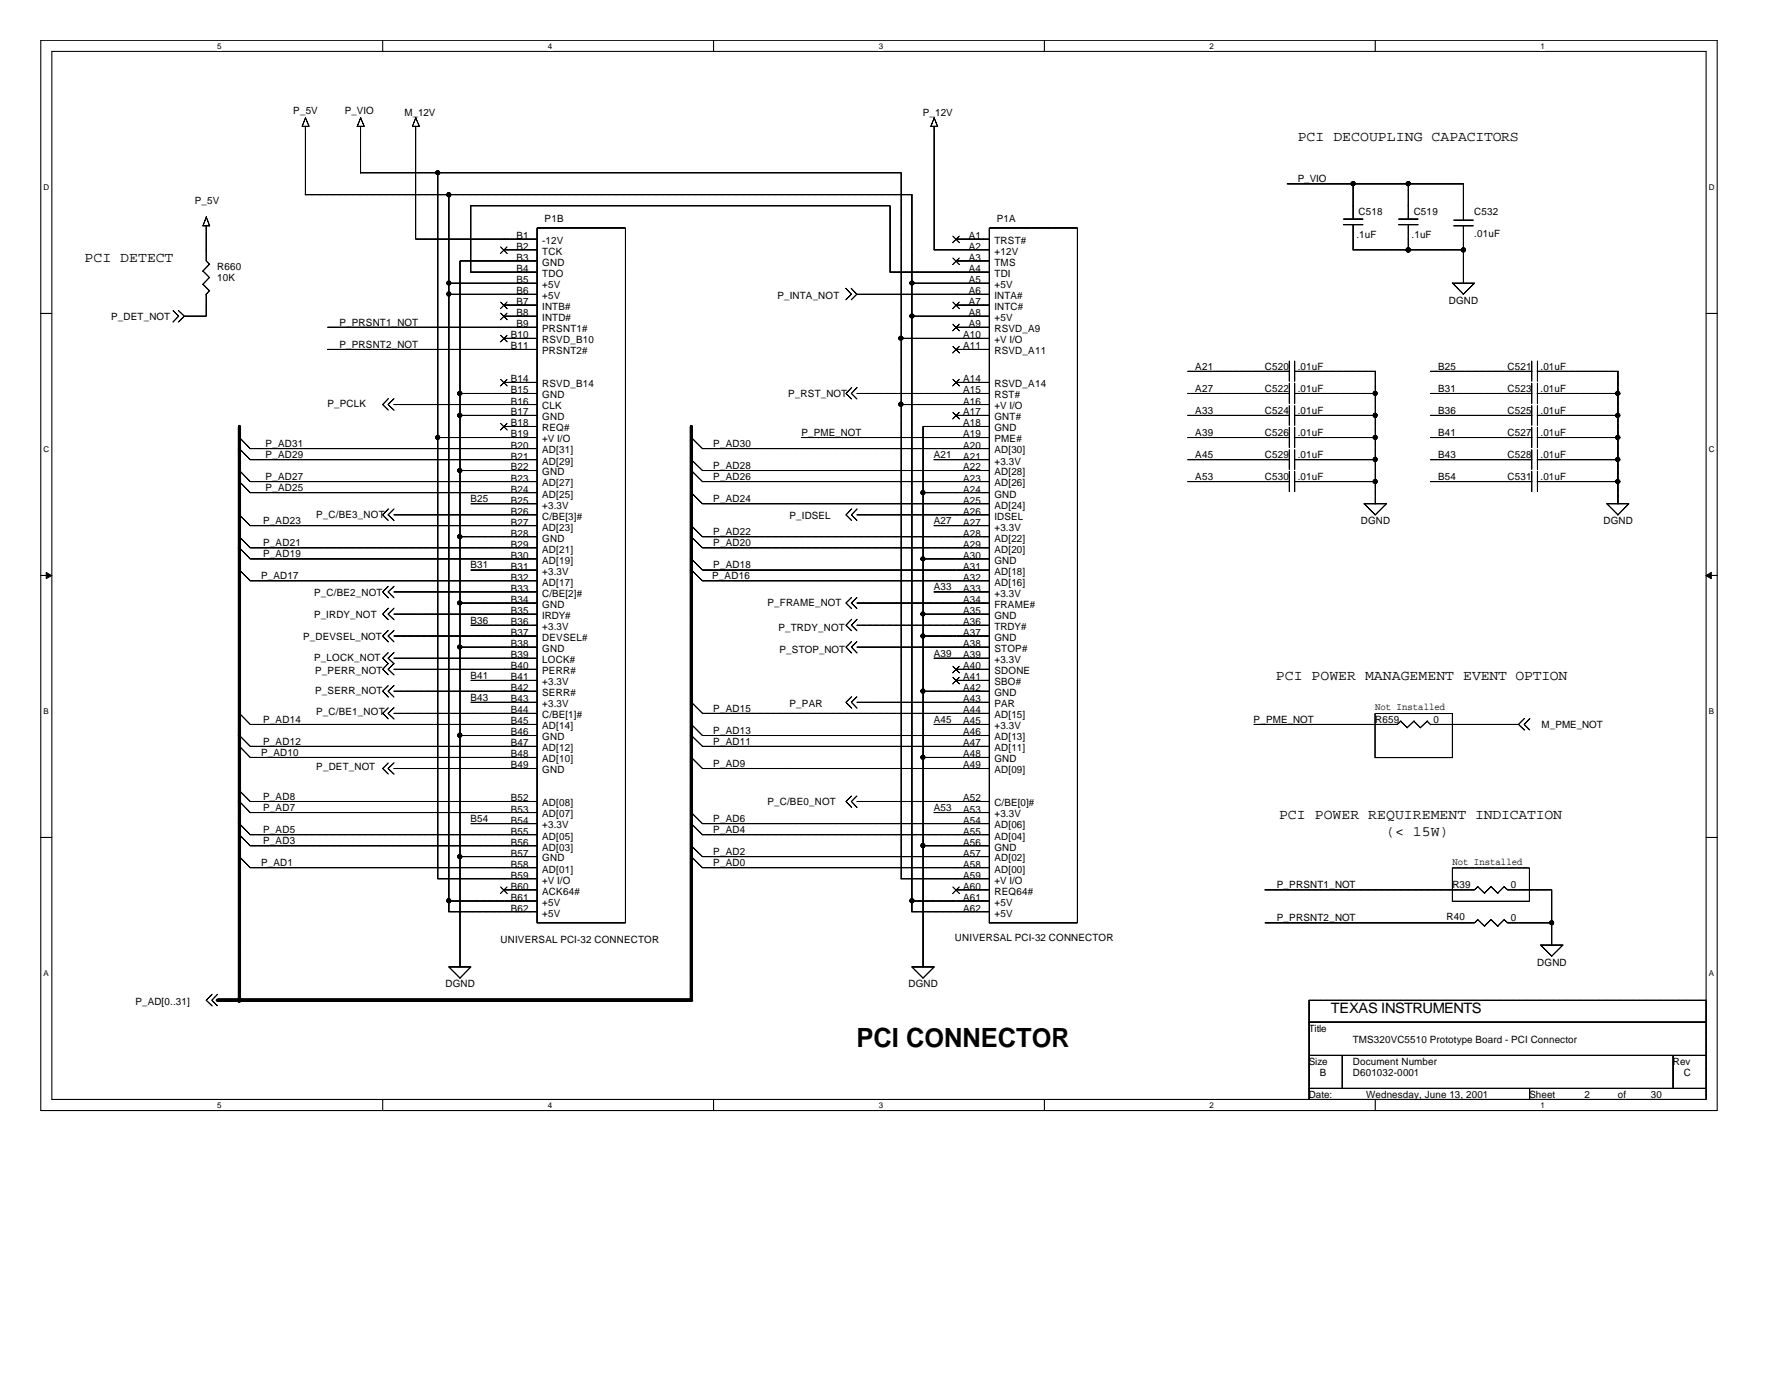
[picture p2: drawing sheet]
<svg xmlns="http://www.w3.org/2000/svg" width="279mm" height="216mm" viewBox="0 0 279 216" stroke-linecap="round" stroke-linejoin="round" font-family="sans-serif">
<path d="M6.4 6.3h262.5v167.6h-262.5zM8.1 8.1h259.1v164h-259.1z" fill="none" stroke="#000" stroke-width=".17"/>
<g fill="#fff">
<path d="M34 6.6h.7v1.4h-.7z"/>
<path d="M34 172.4h.7v1.4h-.7z"/>
</g>
<path d="M59.9 6.3v1.8M59.9 172.1v1.8" fill="none" stroke="#000" stroke-width=".17"/>
<g fill="#fff">
<path d="M85.8 6.6h.7v1.4h-.7z"/>
<path d="M85.8 172.4h.7v1.4h-.7z"/>
</g>
<path d="M111.8 6.3v1.8M111.8 172.1v1.8" fill="none" stroke="#000" stroke-width=".17"/>
<g fill="#fff">
<path d="M137.6 6.6h.7v1.4h-.7z"/>
<path d="M137.6 172.4h.7v1.4h-.7z"/>
</g>
<path d="M163.6 6.3v1.8M163.6 172.1v1.8" fill="none" stroke="#000" stroke-width=".17"/>
<g fill="#fff">
<path d="M189.4 6.6h.7v1.4h-.7z"/>
<path d="M189.4 172.4h.7v1.4h-.7z"/>
</g>
<path d="M215.4 6.3v1.8M215.4 172.1v1.8" fill="none" stroke="#000" stroke-width=".17"/>
<g fill="#fff">
<path d="M241.3 6.6h.6v1.4h-.6z"/>
<path d="M241.3 172.4h.6v1.4h-.6z"/>
<path d="M6.8 28.6h.9v1.4h-.9z"/>
<path d="M267.6 28.6h.9v1.4h-.9z"/>
<path d="M6.8 69.6h.9v1.4h-.9z"/>
<path d="M267.6 69.6h.9v1.4h-.9z"/>
</g>
<path d="M6.4 49.1h1.7M267.2 49.1h1.7" fill="none" stroke="#000" stroke-width=".17"/>
<g fill="#fff">
<path d="M6.8 110.6h.8v1.4h-.8z"/>
<path d="M267.6 110.6h.8v1.4h-.8z"/>
</g>
<path d="M6.4 90.1h1.7M267.2 90.1h1.7" fill="none" stroke="#000" stroke-width=".17"/>
<g fill="#000" stroke="#000" stroke-width=".16">
<path d="M7.2 89.6l.9 .5-.9 .5z" fill-rule="evenodd"/>
<path d="M267.2 90.1l.8-.5v1z" fill-rule="evenodd"/>
</g>
<g fill="#fff">
<path d="M6.8 151.6h.8v1.4h-.8z"/>
<path d="M267.6 151.6h.8v1.4h-.8z"/>
</g>
<g fill="none" stroke="#000" stroke-width=".17">
<path d="M47.3 19.8h1.1M47.8 19.8v10.7M47.8 18.4l.6 1.4M47.9 18.4l-.6 1.4M55.9 19.8h1.1M56.5 19.8v7.3M56.5 18.4l.6 1.4M56.5 18.4l-.5 1.4M64.6 19.8h1.1M65.1 19.8v17.6h19M65.1 18.4l.6 1.4M65.1 18.4l-.5 1.4"/>
<path d="M145.7 19.8h1.1M146.3 19.8v19.3M146.3 18.4l.5 1.4M146.3 18.4l-.5 1.4M31.7 35.4h1.1M32.3 35.4v5.5l.5 .5M32.3 34l.5 1.4M32.3 33.9l-.5 1.5M47.8 30.5h95M56.5 27.1h84.7M68.6 27v110.6h15.5M70.3 30.4v112.4"/>
<path d="M73.7 32.2h65.7v10.4M73.7 32.2v10.4M78.9 39.1h5.2M84.1 35.7h13.9v108.8h-13.9zM141.1 27.1v110.5M142.8 30.4v112.4M146.3 39.1h8.6M149.8 37.4h5.1M154.9 35.7h13.8v108.8h-13.8zM201.6 28.8h27.6M210.4 35.2h3.1M210.4 34.3h3.1"/>
<path d="M211.9 39.1h17.3M211.9 28.8v5.5M211.9 35.1v4.1M219 35.2h3.2M219 34.3h3.2M220.5 28.8v5.5M220.5 35.1v4.1M227.6 35.4h3.2M227.6 34.5h3.2M229.2 28.8v5.7M229.2 35.3v9.1M27.1 48.6l.9 .9-.9 .9"/>
<path d="M27.9 48.6l1 .9M28.9 49.5l-1 .9M28.9 49.5h3.4M31.8 42.4l1 1.1M31.8 44.5l1 1.1M32.3 46.1v3.4M32.8 41.4l-1.1 1.1M32.8 43.4l-1.1 1.1M32.8 45.5l-.5 .6M51.3 51.2h32.8M51.3 54.7h32.8M70.3 44.3h13.8"/>
<path d="M70.3 46.1h13.8M72 40.9h12.1M72 40.9v110.5M73.7 42.6h10.4M78.9 47.8h5.2M78.9 49.5h5.2M78.9 53h5.2M78.9 59.9h5.2M132.5 45.1l.8 1-.8 .9M133.3 45.1l.9 1M134.2 46.1l-.9 .9M134.2 46.1h20.7"/>
<path d="M139.4 42.6h15.5M141.1 53h13.8M142.8 44.3h12.1M142.8 49.5h12.1M149.8 40.9h5.1M149.8 47.8h5.1M149.8 51.2h5.1M149.8 54.7h5.1M149.8 59.9h5.1M186 58.1h16M201.9 56.5v3.2M201.9 60v3.2"/>
<path d="M202.7 58.1h12.7M202.8 56.5v3.2M202.8 60v3.2M215.4 58.1v20.8M224 58.1h15.9M227.4 44.3l1.8 1.8M227.5 44.3h3.5M230.9 44.3l-1.8 1.8M239.9 56.5v3.2M239.9 60v3.2M240.7 58.1h12.7M240.8 56.5v3.2"/>
<path d="M240.8 60v3.2M253.4 58.1v20.8M37.5 70.2l1.7 1.8h44.9M37.5 73.6l1.7 1.8h44.9M37.5 68.5l1.7 1.7h44.9M37.5 75.4l1.7 1.7h44.9M60.8 62.4l-.9 .9 .9 .9M60.8 79.7l-.9 .9 .9 .9M61.7 63.3h22.4M61.7 62.4l-.9 .9 .9 .9M61.7 79.7l-.9 .9 .9 .9M68.5 68.5h15.6"/>
<path d="M72 65h12.1M72 61.6h12.1M72 73.7h12.1M73.7 78.9h10.4M78.9 66.8h5.2M108.2 68.5l1.8 1.7M108.2 77.1l1.8 1.8M108.2 73.6l1.8 1.8M108.2 71.9l1.8 1.8M110 78.9h44.9M110 75.4h44.9M110 70.2h44.9"/>
<path d="M110 73.7h44.9M125.5 68.5h29.4M133.4 79.7l-.9 .9 .9 .9M133.4 60.7l-.9 .9 .9 .9M134.2 61.6h20.7M134.2 79.7l-.9 .9 .9 .9M134.2 60.7l-.9 .9 .9 .9M141.1 63.3h13.8M144.5 66.8h10.4M144.5 77.1h10.4M144.6 66.8v84.6M146.3 72h8.6"/>
<path d="M149.8 65h5.1M186 65h16M186 68.5h16M186 72h16M186 75.4h16M186 61.6h16M201.9 63.5v3.1M201.9 66.9v3.2M201.9 70.4v3.1M201.9 73.8v3.2M202.7 65h12.7M202.7 68.5h12.7"/>
<path d="M202.7 72h12.7M202.7 75.4h12.7M202.7 61.6h12.7M202.8 63.5v3.1M202.8 66.9v3.2M202.8 70.4v3.1M202.8 73.8v3.2M213.6 78.8l1.8 1.8M213.6 78.9h3.6M217.1 78.9l-1.8 1.8M224 65h15.9M224 68.5h15.9"/>
<path d="M224 72h15.9M224 75.4h15.9M224 61.6h15.9M239.9 63.5v3.1M239.9 66.9v3.2M239.9 70.4v3.1M239.9 73.8v3.2M240.7 65h12.7M240.7 68.5h12.7M240.7 72h12.7M240.7 75.4h12.7M240.7 61.6h12.7"/>
<path d="M240.8 63.5v3.1M240.8 66.9v3.2M240.8 70.4v3.1M240.8 73.8v3.2M251.6 78.8l1.8 1.8M251.7 78.9h3.4M255.1 78.9l-1.7 1.8M37.5 80.6l1.7 1.7h44.9M37.5 84l1.7 1.8h44.9M37.5 85.7l1.7 1.8h44.9M37.5 89.2l1.7 1.7h44.9M60.8 91.8l-.9 .9 .9 .9"/>
<path d="M60.8 95.2l-.9 .9 .9 .9M60.8 98.7l-.9 .9 .9 .9M61.7 80.6h22.4M61.7 92.7h22.4M61.7 96.1h22.4M61.7 99.6h22.4M61.7 91.8l-.9 .9 .9 .9M61.7 95.2l-.9 .9 .9 .9M61.7 98.7l-.9 .9 .9 .9M72 84h12.1M72 94.4h12.1M73.7 89.2h10.4"/>
<path d="M73.7 97.9h10.4M108.2 82.3l1.8 1.7M108.2 89.2l1.8 1.7M108.2 87.5l1.8 1.7M108.2 84l1.8 1.8M110 84h44.9M110 85.8h44.9M110 89.2h44.9M110 90.9h44.9M133.4 97l-.9 .9 .9 .9M133.4 93.5l-.9 .9 .9 .9M134.2 80.6h20.7"/>
<path d="M134.2 94.4h20.7M134.2 97.9h20.7M134.2 97l-.9 .9 .9 .9M134.2 93.5l-.9 .9 .9 .9M144.5 87.5h10.4M144.5 96.1h10.4M144.5 99.6h10.4M146.3 82.3h8.6M146.3 92.7h8.6M37.5 111.6l1.7 1.8h44.9M37.5 115.1l1.7 1.7h44.9M37.5 116.8l1.7 1.8h44.9"/>
<path d="M60.8 110.8l-.9 .9 .9 .9M60.8 102.2l-.9 .8 .9 .9M60.8 107.3l-.9 .9 .9 .9M60.8 103.9l-.9 .9 .9 .9M60.8 119.4l-.9 .9 .9 .9M61.7 103h22.4M61.7 104.8h22.4M61.7 108.2h22.4M61.7 111.7h22.4M61.7 110.8l-.9 .9 .9 .9M61.7 102.2l-.9 .8 .9 .9M61.7 107.3l-.9 .9 .9 .9"/>
<path d="M61.7 103.9l-.9 .9 .9 .9M61.7 119.4l-.9 .9 .9 .9M72 101.3h12.1M72 115.2h12.1M73.7 106.5h10.4M73.7 109.9h10.4M108.2 115.1l1.8 1.7M108.2 118.5l1.8 1.8M108.2 109.9l1.8 1.8M108.2 113.4l1.8 1.8M110 111.7h44.9M110 115.2h44.9"/>
<path d="M110 116.8h44.9M133.4 100.4l-.9 .9 .9 .9M133.4 109.1l-.9 .8 .9 1M134.2 101.3h20.7M134.2 109.9h20.7M134.2 100.4l-.9 .9 .9 .9M134.2 109.1l-.9 .8 .9 1M144.5 108.2h10.4M144.5 118.6h10.4M146.3 113.4h8.6M146.3 103h8.6M149.8 104.8h5.1"/>
<path d="M149.8 106.5h5.1M219.4 112.9l1 1.1M219.4 112.9l-.5 .5h-22.5M221.4 112.9l1.1 1.1M221.5 112.9l-1.1 1M223.5 112.9l.6 .6M223.6 112.9l-1.1 1M224 113.4h13.9M238.8 112.5l-1 .9 1 .9M239.6 112.5l-.9 .9 .9 .9M6.4 131.1h1.7M37.5 123.7l1.7 1.8h44.9"/>
<path d="M37.5 125.4l1.7 1.8h44.9M37.5 128.9l1.7 1.8h44.9M37.5 130.6l1.7 1.8h44.9M37.5 134.1l1.7 1.8h44.9M61.7 120.3h22.4M72 134.1h12.1M73.7 129h10.4M78.9 139.3h5.2M108.2 134.1l1.8 1.8h44.9M108.2 128.9l1.8 1.8M108.2 132.4l1.8 1.7M108.2 127.2l1.8 1.8"/>
<path d="M110 120.3h44.9M110 129h44.9M110 130.7h44.9M110 134.1h44.9M133.4 124.6l-.9 .9 .9 .9M134.2 125.5h20.7M134.2 124.6l-.9 .9 .9 .9M141.1 137.6h13.8M144.5 132.4h10.4M146.3 127.2h8.6M149.8 139.3h5.1M231.4 138.8l1.1 1.1"/>
<path d="M231.5 138.8l-.6 .5h-32.8M233.5 138.8l1.1 1.1M233.5 138.8l-1 1M235.6 138.8l.6 .6M235.6 138.8l-1 1M236.1 139.3h7M243 139.3v8.7M267.2 131.1h1.7M33.2 155.7l-.9 .9 .9 .9M34.1 155.7l-.9 .9 .9 .9M70.3 151.3l1.7 1.8M70.3 141.1h13.8"/>
<path d="M70.3 142.8h13.8M70.3 151.4h3.5M73.7 151.4l-1.7 1.8M142.8 151.3l1.8 1.8M142.8 141.1h12.1M142.8 142.8h12.1M142.8 151.4h3.5M146.3 151.4l-1.8 1.8M205 156.6h62.2v15.5h-62.2zM231.4 144l1.1 1M231.5 143.9l-.6 .6h-32.8M233.5 144l1.1 1"/>
<path d="M233.5 143.9l-1 1.1M235.6 144l.6 .5M235.6 143.9l-1 1.1M236.1 144.5h7M241.3 147.9l1.7 1.8M241.3 148h3.5M244.8 148l-1.8 1.7M205 160h62.2M205 165.2h62.2M205 170.4h62.2M210.2 165.2v5.2M239.6 170.4v1.7"/>
<path d="M262 165.2v5.2"/>
</g>
<g fill="none" stroke="#000" stroke-width=".16">
<path d="M78.4 38.7l1.1 1M79.4 38.7l-1 1M149.2 37l1.1 1M150.2 37l-1 1M78.4 47.3l1.1 1M78.4 49l1.1 1.1M78.4 52.5l1.1 1.1M78.4 59.4l1.1 1.1M79.4 47.3l-1 1M79.4 49l-1 1.1M79.4 52.5l-1 1.1M79.4 59.4l-1 1.1"/>
<path d="M149.2 40.4l1.1 1M149.2 47.3l1.1 1M149.2 50.8l1.1 1M149.2 54.2l1.1 1.1M149.2 59.4l1.1 1.1M150.2 40.4l-1 1M150.2 47.3l-1 1M150.2 50.8l-1 1M150.2 54.2l-1 1.1M150.2 59.4l-1 1.1M78.4 66.3l1.1 1.1M79.4 66.3l-1 1.1"/>
<path d="M149.2 64.6l1.1 1M150.2 64.6l-1 1M149.2 104.3l1.1 1.1M149.2 106l1.1 1.1M150.2 104.3l-1 1.1M150.2 106l-1 1.1M215.3 111.7h12.2v6.9h-12.2zM78.4 138.9l1.1 1M79.4 138.9l-1 1M149.2 138.9l1.1 1M150.2 138.9l-1 1M227.5 135.9h12v5.2h-12z"/>
</g>
<path d="M37.5 66.8v89.8M108.3 66.8v89.8M34 156.6h74.3" fill="none" stroke="#000" stroke-width=".51"/>
<g fill="#000" stroke="#000" stroke-width=".17">
<circle cx="68.5" cy="27" r=".32"/>
<circle cx="70.3" cy="30.5" r=".33"/>
<circle cx="211.9" cy="28.8" r=".33"/>
<circle cx="220.6" cy="39.1" r=".33"/>
<circle cx="220.6" cy="28.8" r=".33"/>
<circle cx="229.2" cy="39.1" r=".33"/>
<circle cx="70.3" cy="46" r=".33"/>
<circle cx="70.3" cy="44.3" r=".32"/>
<circle cx="141.1" cy="52.9" r=".33"/>
<circle cx="142.8" cy="44.3" r=".33"/>
<circle cx="142.8" cy="49.5" r=".33"/>
<circle cx="68.5" cy="68.5" r=".32"/>
<circle cx="72" cy="73.7" r=".33"/>
<circle cx="72" cy="65" r=".33"/>
<circle cx="72" cy="61.6" r=".33"/>
<circle cx="141.1" cy="63.3" r=".33"/>
<circle cx="144.5" cy="77.1" r=".32"/>
<circle cx="215.4" cy="65" r=".33"/>
<circle cx="215.4" cy="71.9" r=".33"/>
<circle cx="215.4" cy="75.4" r=".32"/>
<circle cx="215.4" cy="61.6" r=".32"/>
<circle cx="215.4" cy="68.5" r=".32"/>
<circle cx="253.4" cy="65" r=".33"/>
<circle cx="253.4" cy="71.9" r=".33"/>
<circle cx="253.4" cy="61.6" r=".33"/>
<circle cx="253.4" cy="75.4" r=".33"/>
<circle cx="253.4" cy="68.5" r=".33"/>
<circle cx="72" cy="84" r=".33"/>
<circle cx="72" cy="94.4" r=".33"/>
<circle cx="144.5" cy="99.6" r=".33"/>
<circle cx="144.5" cy="96.1" r=".32"/>
<circle cx="144.5" cy="87.5" r=".32"/>
<circle cx="72" cy="115.1" r=".33"/>
<circle cx="72" cy="101.3" r=".33"/>
<circle cx="144.5" cy="108.2" r=".33"/>
<circle cx="144.5" cy="118.6" r=".32"/>
<circle cx="72" cy="134.1" r=".33"/>
<circle cx="144.5" cy="132.4" r=".33"/>
<circle cx="37.5" cy="156.6" r=".33"/>
<circle cx="70.3" cy="141" r=".33"/>
<circle cx="142.8" cy="141" r=".33"/>
<circle cx="243" cy="144.5" r=".32"/>
</g>
<text font-size="4.1" x="134.2" y="163.9">PCI CONNECTOR</text>
<g font-size="2.2">
<text x="203.2" y="22">PCI DECOUPLING CAPACITORS</text>
<text x="13.3" y="41">PCI DETECT</text>
<text x="199.8" y="106.5">PCI POWER MANAGEMENT EVENT OPTION</text>
<text x="200.3" y="128.2">PCI POWER REQUIREMENT INDICATION</text>
<text x="217.1" y="130.8">(&lt; 15W)</text>
<text x="208.4" y="158.7">TEXAS INSTRUMENTS</text>
</g>
<g font-size="1.6">
<text x="45.9" y="17.8">P_5V</text>
<text x="54" y="17.8">P_VIO</text>
<text x="63.4" y="18.2">M_12V</text>
<text x="144.5" y="18.2">P_12V</text>
<text x="203.2" y="28.5">P_VIO</text>
<text x="30.5" y="32">P_5V</text>
<text x="85.3" y="34.8">P1B</text>
<text x="156.1" y="34.8">P1A</text>
<text x="212.8" y="33.7">C518</text>
<text x="221.4" y="33.7">C519</text>
<text x="230.9" y="33.7">C532</text>
<text x="80.9" y="37.4">B1</text>
<text x="80.9" y="39.1">B2</text>
<text x="80.9" y="40.9">B3</text>
<text x="84.9" y="38.2">-12V</text>
<text x="84.9" y="39.9">TCK</text>
<text x="84.9" y="41.6">GND</text>
<text x="151.7" y="37.4">A1</text>
<text x="151.7" y="39.1">A2</text>
<text x="151.7" y="40.9">A3</text>
<text x="155.7" y="38.2">TRST#</text>
<text x="155.7" y="39.9">+12V</text>
<text x="155.7" y="41.6">TMS</text>
<text x="212.4" y="37.3">.1uF</text>
<text x="221.1" y="37.3">.1uF</text>
<text x="230.9" y="37.2">.01uF</text>
<text x="34" y="42.3">R660</text>
<text x="34" y="44.1">10K</text>
<text x="80.9" y="42.6">B4</text>
<text x="80.9" y="44.3">B5</text>
<text x="80.9" y="46.1">B6</text>
<text x="80.9" y="47.8">B7</text>
<text x="84.9" y="43.3">TDO</text>
<text x="84.9" y="45.1">+5V</text>
<text x="84.9" y="46.8">+5V</text>
<text x="121.8" y="46.8">P_INTA_NOT</text>
<text x="151.7" y="42.6">A4</text>
<text x="151.7" y="44.3">A5</text>
<text x="151.7" y="46.1">A6</text>
<text x="151.7" y="47.8">A7</text>
<text x="155.7" y="43.3">TDI</text>
<text x="155.7" y="45.1">+5V</text>
<text x="155.7" y="46.8">INTA#</text>
<text x="226.9" y="47.5">DGND</text>
<text x="17.4" y="50.1">P_DET_NOT</text>
<text x="53.2" y="51">P_PRSNT1_NOT</text>
<text x="80" y="53">B10</text>
<text x="80.9" y="49.5">B8</text>
<text x="80.9" y="51.2">B9</text>
<text x="84.9" y="48.5">INTB#</text>
<text x="84.9" y="50.2">INTD#</text>
<text x="84.9" y="52">PRSNT1#</text>
<text x="84.9" y="53.7">RSVD_B10</text>
<text x="150.8" y="53">A10</text>
<text x="151.7" y="49.5">A8</text>
<text x="151.7" y="51.2">A9</text>
<text x="155.7" y="48.5">INTC#</text>
<text x="155.7" y="50.2">+5V</text>
<text x="155.7" y="52">RSVD_A9</text>
<text x="155.7" y="53.7">+V I/O</text>
<text x="53.2" y="54.4">P_PRSNT2_NOT</text>
<text x="80" y="54.7">B11</text>
<text x="80" y="59.9">B14</text>
<text x="84.9" y="55.5">PRSNT2#</text>
<text x="150.8" y="54.7">A11</text>
<text x="150.8" y="59.9">A14</text>
<text x="155.7" y="55.5">RSVD_A11</text>
<text x="187.2" y="57.9">A21</text>
<text x="198.1" y="57.9">C520</text>
<text x="203.2" y="57.9">.01uF</text>
<text x="225.2" y="57.9">B25</text>
<text x="236.1" y="57.9">C521</text>
<text x="241.3" y="57.9">.01uF</text>
<text x="51.3" y="63.8">P_PCLK</text>
<text x="80" y="61.6">B15</text>
<text x="80" y="63.3">B16</text>
<text x="80" y="65">B17</text>
<text x="84.9" y="60.6">RSVD_B14</text>
<text x="84.9" y="62.4">GND</text>
<text x="84.9" y="64.1">CLK</text>
<text x="84.9" y="65.8">GND</text>
<text x="123.4" y="62.2">P_RST_NOT</text>
<text x="150.8" y="61.6">A15</text>
<text x="150.8" y="63.3">A16</text>
<text x="150.8" y="65">A17</text>
<text x="155.7" y="60.6">RSVD_A14</text>
<text x="155.7" y="62.4">RST#</text>
<text x="155.7" y="64.1">+V I/O</text>
<text x="155.7" y="65.8">GNT#</text>
<text x="187.2" y="61.3">A27</text>
<text x="187.2" y="64.8">A33</text>
<text x="198.1" y="64.8">C524</text>
<text x="198.1" y="61.3">C522</text>
<text x="203.2" y="64.8">.01uF</text>
<text x="203.2" y="61.3">.01uF</text>
<text x="225.2" y="61.3">B31</text>
<text x="225.2" y="64.8">B36</text>
<text x="236.1" y="61.3">C523</text>
<text x="236.1" y="64.8">C525</text>
<text x="241.3" y="61.3">.01uF</text>
<text x="241.3" y="64.8">.01uF</text>
<text x="41.6" y="70">P_AD31</text>
<text x="41.6" y="71.7">P_AD29</text>
<text x="80" y="66.8">B18</text>
<text x="80" y="68.5">B19</text>
<text x="80" y="70.2">B20</text>
<text x="80" y="72">B21</text>
<text x="84.9" y="67.5">REQ#</text>
<text x="84.9" y="69.3">+V I/O</text>
<text x="84.9" y="71">AD[31]</text>
<text x="111.7" y="70">P_AD30</text>
<text x="125.5" y="68.2">P_PME_NOT</text>
<text x="146.3" y="71.7">A21</text>
<text x="150.8" y="66.8">A18</text>
<text x="150.8" y="68.5">A19</text>
<text x="150.8" y="70.2">A20</text>
<text x="150.8" y="72">A21</text>
<text x="155.7" y="67.5">GND</text>
<text x="155.7" y="69.3">PME#</text>
<text x="155.7" y="71">AD[30]</text>
<text x="187.2" y="71.7">A45</text>
<text x="187.2" y="68.2">A39</text>
<text x="198.1" y="68.2">C526</text>
<text x="198.1" y="71.7">C529</text>
<text x="203.2" y="68.2">.01uF</text>
<text x="203.2" y="71.7">.01uF</text>
<text x="225.2" y="68.2">B41</text>
<text x="225.2" y="71.7">B43</text>
<text x="236.1" y="71.7">C528</text>
<text x="236.1" y="68.2">C527</text>
<text x="241.3" y="71.7">.01uF</text>
<text x="241.3" y="68.2">.01uF</text>
<text x="41.6" y="76.9">P_AD25</text>
<text x="41.6" y="75.1">P_AD27</text>
<text x="80" y="73.7">B22</text>
<text x="80" y="75.4">B23</text>
<text x="80" y="77.1">B24</text>
<text x="84.9" y="72.7">AD[29]</text>
<text x="84.9" y="74.4">GND</text>
<text x="84.9" y="76.2">AD[27]</text>
<text x="84.9" y="77.9">AD[25]</text>
<text x="111.7" y="73.4">P_AD28</text>
<text x="111.7" y="75.1">P_AD26</text>
<text x="150.8" y="73.7">A22</text>
<text x="150.8" y="75.4">A23</text>
<text x="150.8" y="77.1">A24</text>
<text x="155.7" y="72.7">+3.3V</text>
<text x="155.7" y="74.4">AD[28]</text>
<text x="155.7" y="76.2">AD[26]</text>
<text x="155.7" y="77.9">GND</text>
<text x="187.2" y="75.1">A53</text>
<text x="198.1" y="75.1">C530</text>
<text x="203.2" y="75.1">.01uF</text>
<text x="225.2" y="75.1">B54</text>
<text x="236.1" y="75.1">C531</text>
<text x="241.3" y="75.1">.01uF</text>
<text x="41.2" y="82.1">P_AD23</text>
<text x="49.5" y="81">P_C/BE3_NOT</text>
<text x="73.7" y="78.6">B25</text>
<text x="80" y="78.9">B25</text>
<text x="80" y="80.6">B26</text>
<text x="80" y="82.3">B27</text>
<text x="84.9" y="79.6">+3.3V</text>
<text x="84.9" y="81.4">C/BE[3]#</text>
<text x="84.9" y="83.1">AD[23]</text>
<text x="111.7" y="78.6">P_AD24</text>
<text x="111.7" y="83.8">P_AD22</text>
<text x="123.7" y="81.2">P_IDSEL</text>
<text x="146.3" y="82.1">A27</text>
<text x="150.8" y="78.9">A25</text>
<text x="150.8" y="80.6">A26</text>
<text x="150.8" y="82.3">A27</text>
<text x="155.7" y="79.6">AD[24]</text>
<text x="155.7" y="81.4">IDSEL</text>
<text x="155.7" y="83.1">+3.3V</text>
<text x="213.1" y="82.1">DGND</text>
<text x="251.1" y="82.1">DGND</text>
<text x="41.2" y="85.5">P_AD21</text>
<text x="41.2" y="87.2">P_AD19</text>
<text x="73.7" y="89">B31</text>
<text x="80" y="84">B28</text>
<text x="80" y="85.8">B29</text>
<text x="80" y="87.5">B30</text>
<text x="80" y="89.2">B31</text>
<text x="84.9" y="84.8">GND</text>
<text x="84.9" y="86.5">AD[21]</text>
<text x="84.9" y="88.3">AD[19]</text>
<text x="111.7" y="85.5">P_AD20</text>
<text x="111.7" y="89">P_AD18</text>
<text x="150.8" y="84">A28</text>
<text x="150.8" y="85.8">A29</text>
<text x="150.8" y="87.5">A30</text>
<text x="150.8" y="89.2">A31</text>
<text x="155.7" y="84.8">AD[22]</text>
<text x="155.7" y="86.5">AD[20]</text>
<text x="155.7" y="88.3">GND</text>
<text x="40.9" y="90.7">P_AD17</text>
<text x="49.2" y="93.3">P_C/BE2_NOT</text>
<text x="80" y="90.9">B32</text>
<text x="80" y="92.7">B33</text>
<text x="80" y="94.4">B34</text>
<text x="84.9" y="90">+3.3V</text>
<text x="84.9" y="91.7">AD[17]</text>
<text x="84.9" y="93.4">C/BE[2]#</text>
<text x="84.9" y="95.2">GND</text>
<text x="111.5" y="90.7">P_AD16</text>
<text x="120.2" y="94.9">P_FRAME_NOT</text>
<text x="146.3" y="92.4">A33</text>
<text x="150.8" y="90.9">A32</text>
<text x="150.8" y="92.7">A33</text>
<text x="150.8" y="94.4">A34</text>
<text x="155.7" y="90">AD[18]</text>
<text x="155.7" y="91.7">AD[16]</text>
<text x="155.7" y="93.4">+3.3V</text>
<text x="155.7" y="95.2">FRAME#</text>
<text x="47.5" y="100.2">P_DEVSEL_NOT</text>
<text x="49.2" y="96.7">P_IRDY_NOT</text>
<text x="73.7" y="97.6">B36</text>
<text x="80" y="96.1">B35</text>
<text x="80" y="97.9">B36</text>
<text x="80" y="99.6">B37</text>
<text x="80" y="101.3">B38</text>
<text x="84.9" y="96.9">IRDY#</text>
<text x="84.9" y="98.6">+3.3V</text>
<text x="84.9" y="100.3">DEVSEL#</text>
<text x="121.9" y="98.8">P_TRDY_NOT</text>
<text x="150.8" y="96.1">A35</text>
<text x="150.8" y="97.9">A36</text>
<text x="150.8" y="99.6">A37</text>
<text x="150.8" y="101.3">A38</text>
<text x="155.7" y="96.9">GND</text>
<text x="155.7" y="98.6">TRDY#</text>
<text x="155.7" y="100.3">GND</text>
<text x="49.2" y="103.5">P_LOCK_NOT</text>
<text x="49.4" y="105.5">P_PERR_NOT</text>
<text x="73.7" y="106.3">B41</text>
<text x="80" y="103">B39</text>
<text x="80" y="104.8">B40</text>
<text x="80" y="106.5">B41</text>
<text x="84.9" y="102.1">GND</text>
<text x="84.9" y="103.8">LOCK#</text>
<text x="84.9" y="105.5">PERR#</text>
<text x="84.9" y="107.3">+3.3V</text>
<text x="122.1" y="102.3">P_STOP_NOT</text>
<text x="146.3" y="102.8">A39</text>
<text x="150.8" y="103">A39</text>
<text x="150.8" y="104.8">A40</text>
<text x="150.8" y="106.5">A41</text>
<text x="155.7" y="102.1">STOP#</text>
<text x="155.7" y="103.8">+3.3V</text>
<text x="155.7" y="105.5">SDONE</text>
<text x="155.7" y="107.3">SBO#</text>
<text x="41.2" y="113.2">P_AD14</text>
<text x="49.4" y="108.7">P_SERR_NOT</text>
<text x="49.5" y="111.9">P_C/BE1_NOT</text>
<text x="73.7" y="109.7">B43</text>
<text x="80" y="108.2">B42</text>
<text x="80" y="109.9">B43</text>
<text x="80" y="111.7">B44</text>
<text x="80" y="113.4">B45</text>
<text x="84.9" y="109">SERR#</text>
<text x="84.9" y="110.7">+3.3V</text>
<text x="84.9" y="112.4">C/BE[1]#</text>
<text x="111.7" y="111.4">P_AD15</text>
<text x="123.7" y="110.7">P_PAR</text>
<text x="146.3" y="113.2">A45</text>
<text x="150.8" y="108.2">A42</text>
<text x="150.8" y="109.9">A43</text>
<text x="150.8" y="111.7">A44</text>
<text x="150.8" y="113.4">A45</text>
<text x="155.7" y="109">GND</text>
<text x="155.7" y="110.7">PAR</text>
<text x="155.7" y="112.4">AD[15]</text>
<text x="196.3" y="113.2">P_PME_NOT</text>
<text x="215.3" y="113.2">R659</text>
<text x="215.4" y="111.2">Not Installed</text>
<text x="224.5" y="113.2">0</text>
<text x="40.9" y="118.3">P_AD10</text>
<text x="41.2" y="116.6">P_AD12</text>
<text x="80" y="115.1">B46</text>
<text x="80" y="116.8">B47</text>
<text x="80" y="118.6">B48</text>
<text x="84.9" y="114.2">AD[14]</text>
<text x="84.9" y="115.9">GND</text>
<text x="84.9" y="117.6">AD[12]</text>
<text x="84.9" y="119.3">AD[10]</text>
<text x="111.7" y="116.6">P_AD11</text>
<text x="111.7" y="114.9">P_AD13</text>
<text x="150.8" y="115.1">A46</text>
<text x="150.8" y="116.8">A47</text>
<text x="150.8" y="118.6">A48</text>
<text x="155.7" y="114.2">+3.3V</text>
<text x="155.7" y="115.9">AD[13]</text>
<text x="155.7" y="117.6">AD[11]</text>
<text x="155.7" y="119.3">GND</text>
<text x="241.4" y="114">M_PME_NOT</text>
<text x="41.2" y="125.3">P_AD8</text>
<text x="49.5" y="120.6">P_DET_NOT</text>
<text x="80" y="120.3">B49</text>
<text x="80" y="125.5">B52</text>
<text x="84.9" y="121.1">GND</text>
<text x="111.7" y="120.1">P_AD9</text>
<text x="150.8" y="120.3">A49</text>
<text x="150.8" y="125.5">A52</text>
<text x="155.7" y="121.1">AD[09]</text>
<text x="41.2" y="127">P_AD7</text>
<text x="41.2" y="130.4">P_AD5</text>
<text x="73.7" y="128.7">B54</text>
<text x="80" y="127.2">B53</text>
<text x="80" y="128.9">B54</text>
<text x="80" y="130.7">B55</text>
<text x="84.9" y="126.2">AD[08]</text>
<text x="84.9" y="128">AD[07]</text>
<text x="84.9" y="129.7">+3.3V</text>
<text x="84.9" y="131.4">AD[05]</text>
<text x="111.7" y="130.4">P_AD4</text>
<text x="111.7" y="128.7">P_AD6</text>
<text x="120.2" y="126.1">P_C/BE0_NOT</text>
<text x="146.3" y="127">A53</text>
<text x="150.8" y="127.2">A53</text>
<text x="150.8" y="128.9">A54</text>
<text x="150.8" y="130.7">A55</text>
<text x="155.7" y="126.2">C/BE[0]#</text>
<text x="155.7" y="128">+3.3V</text>
<text x="155.7" y="129.7">AD[06]</text>
<text x="155.7" y="131.4">AD[04]</text>
<text x="40.9" y="135.6">P_AD1</text>
<text x="41.2" y="132.2">P_AD3</text>
<text x="80" y="132.4">B56</text>
<text x="80" y="134.1">B57</text>
<text x="80" y="135.8">B58</text>
<text x="80" y="137.6">B59</text>
<text x="84.9" y="133.2">AD[03]</text>
<text x="84.9" y="134.9">GND</text>
<text x="84.9" y="136.6">AD[01]</text>
<text x="111.7" y="133.9">P_AD2</text>
<text x="111.7" y="135.6">P_AD0</text>
<text x="150.8" y="132.4">A56</text>
<text x="150.8" y="134.1">A57</text>
<text x="150.8" y="135.8">A58</text>
<text x="150.8" y="137.6">A59</text>
<text x="155.7" y="133.2">GND</text>
<text x="155.7" y="134.9">AD[02]</text>
<text x="155.7" y="136.6">AD[00]</text>
<text x="227.5" y="135.4">Not Installed</text>
<text x="80" y="139.3">B60</text>
<text x="80" y="141.1">B61</text>
<text x="80" y="142.7">B62</text>
<text x="84.9" y="138.3">+V I/O</text>
<text x="84.9" y="140.1">ACK64#</text>
<text x="84.9" y="141.8">+5V</text>
<text x="84.9" y="143.5">+5V</text>
<text x="150.8" y="139.3">A60</text>
<text x="150.8" y="141.1">A61</text>
<text x="150.8" y="142.7">A62</text>
<text x="155.7" y="138.3">+V I/O</text>
<text x="155.7" y="140.1">REQ64#</text>
<text x="155.7" y="141.8">+5V</text>
<text x="155.7" y="143.5">+5V</text>
<text x="200" y="139.1">P_PRSNT1_NOT</text>
<text x="227.5" y="139.1">R39</text>
<text x="236.6" y="139.1">0</text>
<text x="78.4" y="147.7">UNIVERSAL PCI-32 CONNECTOR</text>
<text x="149.6" y="147.4">UNIVERSAL PCI-32 CONNECTOR</text>
<text x="200" y="144.2">P_PRSNT2_NOT</text>
<text x="226.6" y="144.1">R40</text>
<text x="236.6" y="144.2">0</text>
<text x="69.8" y="154.6">DGND</text>
<text x="142.3" y="154.6">DGND</text>
<text x="240.7" y="151.2">DGND</text>
<text x="21.2" y="157.4">P_AD[0..31]</text>
<text x="205" y="161.5">Title</text>
<text x="205" y="166.7">Size</text>
<text x="211.9" y="163.2">TMS320VC5510 Prototype Board - PCI Connector</text>
<text x="211.9" y="166.7">Document Number</text>
<text x="262" y="166.7">Rev</text>
<text x="205" y="171.9">Date:</text>
<text x="206.7" y="168.4">B</text>
<text x="211.9" y="168.4">D601032-0001</text>
<text x="214" y="171.9">Wednesday, June 13, 2001</text>
<text x="239.5" y="171.9">Sheet</text>
<text x="248.2" y="171.9">2</text>
<text x="253.4" y="171.9">of</text>
<text x="258.5" y="171.9">30</text>
<text x="263.7" y="168.4">C</text>
</g>
<g font-size="1.3">
<text x="34" y="7.7">5</text>
<text x="85.8" y="7.7">4</text>
<text x="137.6" y="7.7">3</text>
<text x="189.4" y="7.7">2</text>
<text x="241.3" y="7.7">1</text>
<text x="6.8" y="29.7">D</text>
<text x="267.6" y="29.7">D</text>
<text x="6.8" y="70.7">C</text>
<text x="267.6" y="70.7">C</text>
<text x="6.8" y="111.8">B</text>
<text x="267.6" y="111.8">B</text>
<text x="6.8" y="152.8">A</text>
<text x="267.6" y="152.8">A</text>
<text x="34" y="173.5">5</text>
<text x="85.8" y="173.5">4</text>
<text x="137.6" y="173.5">3</text>
<text x="189.4" y="173.5">2</text>
<text x="241.3" y="173.5">1</text>
</g>
</svg>
